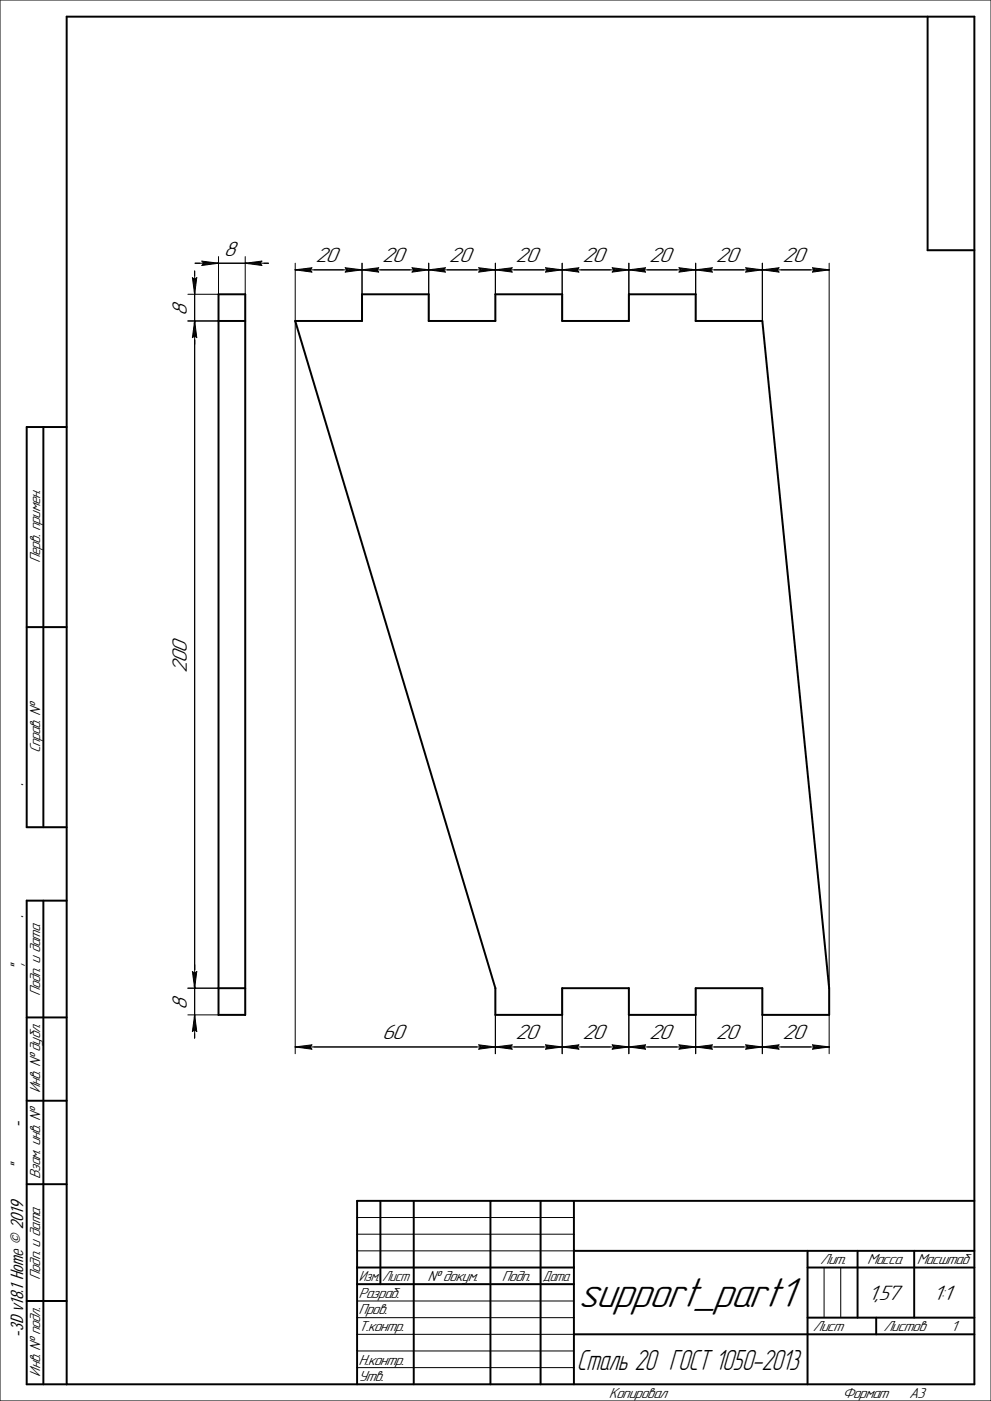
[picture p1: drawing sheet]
<svg xmlns="http://www.w3.org/2000/svg" width="297mm" height="420mm" viewBox="0 0 297 420" stroke-linecap="round" stroke-linejoin="round" font-family="sans-serif">
<path d="M56.3 96.2h9.2" fill="none" stroke="#000" stroke-width=".3"/>
<path d="M57.1 96.3h2.5v5.4h-2.5z" fill="#fff"/>
<path d="M58.3 96.2l.7 5-.7-.4-.6 .4z" fill="none" stroke="#000" stroke-width=".3"/>
<path d="M57.7 96.6h.6v4.6h-.6zM58.3 96.3h.7v4.9h-.7z" fill="#000"/>
<path d="M57.1 290.7h2.5v5.5h-2.5z" fill="#fff"/>
<path d="M58.3 96.2v200M56.3 296.2h9.2M57.7 291.3l.6 .4 .7-.4-.7 4.9z" fill="none" stroke="#000" stroke-width=".3"/>
<path d="M57.7 291.3h.6v4.7h-.6zM58.3 291.3h.7v4.9h-.7z" fill="#000"/>
<path d="M57.1 290.7h2.5v5.5h-2.5z" fill="#fff"/>
<path d="M57.7 291.3l.6 .4 .7-.4-.7 4.9zM58.3 289.2v7" fill="none" stroke="#000" stroke-width=".3"/>
<path d="M57.7 291.3h.6v4.7h-.6zM58.3 291.3h.7v4.9h-.7z" fill="#000"/>
<path d="M57.1 304.3h2.5v5.5h-2.5z" fill="#fff"/>
<path d="M56.3 88.2h9.2M58.3 296.2v15M56.3 304.3h9.2M58.3 304.3l.7 4.9-.7-.5-.6 .5z" fill="none" stroke="#000" stroke-width=".3"/>
<path d="M57.7 304.6h.6v4.6h-.6zM58.3 304.3h.7v4.9h-.7z" fill="#000"/>
<path d="M57.1 82.7h2.5v5.5h-2.5z" fill="#fff"/>
<path d="M57.7 83.2l.6 .5 .7-.5-.7 5zM58.3 81.2v7" fill="none" stroke="#000" stroke-width=".3"/>
<path d="M57.7 83.3h.6v4.6h-.6zM58.3 83.3h.7v4.9h-.7z" fill="#000"/>
<path d="M57.1 96.3h2.5v5.4h-2.5z" fill="#fff"/>
<path d="M65.5 76.9v11.3M56.3 96.2h9.2M58.3 96.2l.7 5-.7-.4-.6 .4zM58.3 88.2v15.1" fill="none" stroke="#000" stroke-width=".3"/>
<path d="M57.7 96.6h.6v4.6h-.6zM58.3 96.3h.7v4.9h-.7z" fill="#000"/>
<path d="M60 77.7h5.5v2.4h-5.5z" fill="#fff"/>
<path d="M58.5 78.9h7M60.5 78.3l5 .6-5 .7 .5-.7z" fill="none" stroke="#000" stroke-width=".3"/>
<path d="M60.5 78.3h4.7v.6h-4.7zM60.5 78.9h5v.7h-5z" fill="#000"/>
<path d="M73.5 77.7h5.5v2.4h-5.5z" fill="#fff"/>
<path d="M65.5 78.9h15M73.5 78.9l5-.6-.5 .6 .5 .7zM73.5 76.9v11.3" fill="none" stroke="#000" stroke-width=".3"/>
<path d="M73.5 78.9h5v.7h-5zM73.8 78.3h4.7v.6h-4.7z" fill="#000"/>
<path d="M65.5 88.2h8v216.1h-8zM65.5 96.2h8M65.5 296.2h8" fill="none" stroke="#000" stroke-width=".59"/>
<path d="M57.1 96.3h2.5v5.4h-2.5z" fill="#fff"/>
<path d="M58.3 96.2l.7 5-.7-.4-.6 .4z" fill="none" stroke="#000" stroke-width=".3"/>
<path d="M57.7 96.6h.6v4.6h-.6zM58.3 96.3h.7v4.9h-.7z" fill="#000"/>
<path d="M57.1 290.7h2.5v5.5h-2.5z" fill="#fff"/>
<path d="M58.3 96.2v200M57.7 291.3l.6 .4 .7-.4-.7 4.9z" fill="none" stroke="#000" stroke-width=".3"/>
<path d="M57.7 291.3h.6v4.7h-.6zM58.3 291.3h.7v4.9h-.7z" fill="#000"/>
<g fill="#fff">
<path d="M51.3 190.8h6v10.9h-6z"/>
<path d="M57.1 290.7h2.5v5.5h-2.5z"/>
</g>
<path d="M57.7 291.3l.6 .4 .7-.4-.7 4.9zM58.3 289.2v7" fill="none" stroke="#000" stroke-width=".3"/>
<path d="M57.7 291.3h.6v4.7h-.6zM58.3 291.3h.7v4.9h-.7z" fill="#000"/>
<path d="M57.1 304.3h2.5v5.5h-2.5z" fill="#fff"/>
<path d="M58.3 296.2v15M58.3 304.3l.7 4.9-.7-.5-.6 .5z" fill="none" stroke="#000" stroke-width=".3"/>
<path d="M57.7 304.6h.6v4.6h-.6zM58.3 304.3h.7v4.9h-.7z" fill="#000"/>
<g fill="#fff">
<path d="M51.3 297.8h6v4.9h-6z"/>
<path d="M57.1 82.7h2.5v5.5h-2.5z"/>
</g>
<path d="M57.7 83.2l.6 .5 .7-.5-.7 5zM58.3 81.2v7" fill="none" stroke="#000" stroke-width=".3"/>
<path d="M57.7 83.3h.6v4.6h-.6zM58.3 83.3h.7v4.9h-.7z" fill="#000"/>
<path d="M57.1 96.3h2.5v5.4h-2.5z" fill="#fff"/>
<path d="M58.3 96.2l.7 5-.7-.4-.6 .4zM58.3 88.2v15.1" fill="none" stroke="#000" stroke-width=".3"/>
<path d="M57.7 96.6h.6v4.6h-.6zM58.3 96.3h.7v4.9h-.7z" fill="#000"/>
<g fill="#fff">
<path d="M51.3 89.8h6v4.9h-6z"/>
<path d="M60 77.7h5.5v2.4h-5.5z"/>
</g>
<path d="M58.5 78.9h7M60.5 78.3l5 .6-5 .7 .5-.7z" fill="none" stroke="#000" stroke-width=".3"/>
<path d="M60.5 78.3h4.7v.6h-4.7zM60.5 78.9h5v.7h-5z" fill="#000"/>
<path d="M73.5 77.7h5.5v2.4h-5.5z" fill="#fff"/>
<path d="M65.5 78.9h15M73.5 78.9l5-.6-.5 .6 .5 .7z" fill="none" stroke="#000" stroke-width=".3"/>
<path d="M73.5 78.9h5v.7h-5zM73.8 78.3h4.7v.6h-4.7z" fill="#000"/>
<path d="M67.1 71.9h4.8v6h-4.8z" fill="#fff"/>
<path d="M168.5 304.3v11.6" fill="none" stroke="#000" stroke-width=".3"/>
<path d="M163 312.7h5.5v2.4h-5.5z" fill="#fff"/>
<path d="M163.5 313.2l5 .7-5 .6 .5-.6z" fill="none" stroke="#000" stroke-width=".3"/>
<path d="M163.5 313.9h5v.6h-5zM163.5 313.3h4.7v.6h-4.7z" fill="#000"/>
<path d="M148.5 312.7h5.5v2.4h-5.5z" fill="#fff"/>
<path d="M188.5 296.2v19.7M148.5 313.9l5-.7-.5 .7 .5 .6zM148.5 313.9h20M148.5 304.3v11.6" fill="none" stroke="#000" stroke-width=".3"/>
<path d="M148.5 313.9h5v.6h-5zM148.8 313.3h4.7v.6h-4.7z" fill="#000"/>
<path d="M183 312.7h5.5v2.4h-5.5z" fill="#fff"/>
<path d="M183.5 313.2l5 .7-5 .6 .5-.6z" fill="none" stroke="#000" stroke-width=".3"/>
<path d="M183.5 313.9h5v.6h-5zM183.5 313.3h4.7v.6h-4.7z" fill="#000"/>
<path d="M168.5 312.7h5.5v2.4h-5.5z" fill="#fff"/>
<path d="M168.5 296.2v19.7M168.5 313.9l5-.7-.5 .7 .5 .6zM168.5 313.9h20M208.5 304.3v11.6" fill="none" stroke="#000" stroke-width=".3"/>
<path d="M168.5 313.9h5v.6h-5zM168.8 313.3h4.7v.6h-4.7z" fill="#000"/>
<path d="M203 312.7h5.5v2.4h-5.5z" fill="#fff"/>
<path d="M203.5 313.2l5 .7-5 .6 .5-.6z" fill="none" stroke="#000" stroke-width=".3"/>
<path d="M203.5 313.9h5v.6h-5zM203.5 313.3h4.7v.6h-4.7z" fill="#000"/>
<path d="M188.5 312.7h5.5v2.4h-5.5z" fill="#fff"/>
<path d="M228.5 296.2v19.7M188.5 313.9l5-.7-.5 .7 .5 .6zM188.5 313.9h20M188.5 304.3v11.6" fill="none" stroke="#000" stroke-width=".3"/>
<path d="M188.5 313.9h5v.6h-5zM188.8 313.3h4.7v.6h-4.7z" fill="#000"/>
<path d="M223 312.7h5.5v2.4h-5.5z" fill="#fff"/>
<path d="M223.5 313.2l5 .7-5 .6 .5-.6z" fill="none" stroke="#000" stroke-width=".3"/>
<path d="M223.5 313.9h5v.6h-5zM223.5 313.3h4.7v.6h-4.7z" fill="#000"/>
<path d="M208.5 312.7h5.5v2.4h-5.5z" fill="#fff"/>
<path d="M208.5 296.2v19.7M208.5 313.9l5-.7-.5 .7 .5 .6zM208.5 313.9h20M248.5 304.3v11.6" fill="none" stroke="#000" stroke-width=".3"/>
<path d="M208.5 313.9h5v.6h-5zM208.8 313.3h4.7v.6h-4.7z" fill="#000"/>
<path d="M243 312.7h5.5v2.4h-5.5z" fill="#fff"/>
<path d="M243.5 313.2l5 .7-5 .6 .5-.6z" fill="none" stroke="#000" stroke-width=".3"/>
<path d="M243.5 313.9h5v.6h-5zM243.5 313.3h4.7v.6h-4.7z" fill="#000"/>
<path d="M228.5 312.7h5.5v2.4h-5.5z" fill="#fff"/>
<path d="M88.5 78.9v17.3M228.5 313.9l5-.7-.5 .7 .5 .6zM228.5 313.9h20M228.5 304.3v11.6" fill="none" stroke="#000" stroke-width=".3"/>
<path d="M228.5 313.9h5v.6h-5zM228.8 313.3h4.7v.6h-4.7z" fill="#000"/>
<path d="M88.5 79.7h5.5v2.4h-5.5z" fill="#fff"/>
<path d="M88.5 80.9l5-.6-.5 .6 .5 .7z" fill="none" stroke="#000" stroke-width=".3"/>
<path d="M88.5 80.9h5v.7h-5zM88.8 80.3h4.7v.6h-4.7z" fill="#000"/>
<path d="M103 79.7h5.5v2.4h-5.5z" fill="#fff"/>
<path d="M108.5 78.9v17.3M88.5 80.9h20M103.5 80.3l5 .6-5 .7 .5-.7z" fill="none" stroke="#000" stroke-width=".3"/>
<path d="M103.5 80.9h5v.7h-5zM103.5 80.3h4.7v.6h-4.7z" fill="#000"/>
<path d="M108.5 79.7h5.5v2.4h-5.5z" fill="#fff"/>
<path d="M108.5 80.9l5-.6-.5 .6 .5 .7z" fill="none" stroke="#000" stroke-width=".3"/>
<path d="M108.5 80.9h5v.7h-5zM108.8 80.3h4.7v.6h-4.7z" fill="#000"/>
<path d="M123 79.7h5.5v2.4h-5.5z" fill="#fff"/>
<path d="M128.5 78.9v17.3M108.5 80.9h20M123.5 80.3l5 .6-5 .7 .5-.7z" fill="none" stroke="#000" stroke-width=".3"/>
<path d="M123.5 80.9h5v.7h-5zM123.5 80.3h4.7v.6h-4.7z" fill="#000"/>
<path d="M128.5 79.7h5.5v2.4h-5.5z" fill="#fff"/>
<path d="M128.5 80.9l5-.6-.5 .6 .5 .7z" fill="none" stroke="#000" stroke-width=".3"/>
<path d="M128.5 80.9h5v.7h-5zM128.8 80.3h4.7v.6h-4.7z" fill="#000"/>
<path d="M143 79.7h5.5v2.4h-5.5z" fill="#fff"/>
<path d="M148.5 78.9v17.3M128.5 80.9h20M143.5 80.3l5 .6-5 .7 .5-.7z" fill="none" stroke="#000" stroke-width=".3"/>
<path d="M143.5 80.9h5v.7h-5zM143.5 80.3h4.7v.6h-4.7z" fill="#000"/>
<path d="M148.5 79.7h5.5v2.4h-5.5z" fill="#fff"/>
<path d="M148.5 80.9l5-.6-.5 .6 .5 .7z" fill="none" stroke="#000" stroke-width=".3"/>
<path d="M148.5 80.9h5v.7h-5zM148.8 80.3h4.7v.6h-4.7z" fill="#000"/>
<path d="M163 79.7h5.5v2.4h-5.5z" fill="#fff"/>
<path d="M168.5 78.9v17.3M148.5 80.9h20M163.5 80.3l5 .6-5 .7 .5-.7z" fill="none" stroke="#000" stroke-width=".3"/>
<path d="M163.5 80.9h5v.7h-5zM163.5 80.3h4.7v.6h-4.7z" fill="#000"/>
<path d="M168.5 79.7h5.5v2.4h-5.5z" fill="#fff"/>
<path d="M168.5 80.9l5-.6-.5 .6 .5 .7z" fill="none" stroke="#000" stroke-width=".3"/>
<path d="M168.5 80.9h5v.7h-5zM168.8 80.3h4.7v.6h-4.7z" fill="#000"/>
<path d="M183 79.7h5.5v2.4h-5.5z" fill="#fff"/>
<path d="M188.5 78.9v17.3M168.5 80.9h20M183.5 80.3l5 .6-5 .7 .5-.7z" fill="none" stroke="#000" stroke-width=".3"/>
<path d="M183.5 80.9h5v.7h-5zM183.5 80.3h4.7v.6h-4.7z" fill="#000"/>
<path d="M188.5 79.7h5.5v2.4h-5.5z" fill="#fff"/>
<path d="M188.5 80.9l5-.6-.5 .6 .5 .7z" fill="none" stroke="#000" stroke-width=".3"/>
<path d="M188.5 80.9h5v.7h-5zM188.8 80.3h4.7v.6h-4.7z" fill="#000"/>
<path d="M203 79.7h5.5v2.4h-5.5z" fill="#fff"/>
<path d="M208.5 78.9v17.3M188.5 80.9h20M203.5 80.3l5 .6-5 .7 .5-.7z" fill="none" stroke="#000" stroke-width=".3"/>
<path d="M203.5 80.9h5v.7h-5zM203.5 80.3h4.7v.6h-4.7z" fill="#000"/>
<path d="M208.5 79.7h5.5v2.4h-5.5z" fill="#fff"/>
<path d="M208.5 80.9l5-.6-.5 .6 .5 .7z" fill="none" stroke="#000" stroke-width=".3"/>
<path d="M208.5 80.9h5v.7h-5zM208.8 80.3h4.7v.6h-4.7z" fill="#000"/>
<path d="M223 79.7h5.5v2.4h-5.5z" fill="#fff"/>
<path d="M228.5 78.9v17.3M248.5 78.9v217.3M208.5 80.9h20M223.5 80.3l5 .6-5 .7 .5-.7z" fill="none" stroke="#000" stroke-width=".3"/>
<path d="M223.5 80.9h5v.7h-5zM223.5 80.3h4.7v.6h-4.7z" fill="#000"/>
<path d="M243 79.7h5.5v2.4h-5.5z" fill="#fff"/>
<path d="M243.5 80.3l5 .6-5 .7 .5-.7z" fill="none" stroke="#000" stroke-width=".3"/>
<path d="M243.5 80.9h5v.7h-5zM243.5 80.3h4.7v.6h-4.7z" fill="#000"/>
<path d="M228.5 79.7h5.5v2.4h-5.5z" fill="#fff"/>
<path d="M228.5 78.9v17.3M88.5 96.2v219.7M228.5 80.9l5-.6-.5 .6 .5 .7zM228.5 80.9h20" fill="none" stroke="#000" stroke-width=".3"/>
<path d="M228.5 80.9h5v.7h-5zM228.8 80.3h4.7v.6h-4.7z" fill="#000"/>
<path d="M88.5 312.7h5.5v2.4h-5.5z" fill="#fff"/>
<path d="M88.5 313.9l5-.7-.5 .7 .5 .6z" fill="none" stroke="#000" stroke-width=".3"/>
<path d="M88.5 313.9h5v.6h-5zM88.8 313.3h4.7v.6h-4.7z" fill="#000"/>
<path d="M143 312.7h5.5v2.4h-5.5z" fill="#fff"/>
<path d="M148.5 296.2v19.7M88.5 313.9h60M143.5 313.2l5 .7-5 .6 .5-.6z" fill="none" stroke="#000" stroke-width=".3"/>
<path d="M143.5 313.9h5v.6h-5zM143.5 313.3h4.7v.6h-4.7z" fill="#000"/>
<path d="M88.5 96.2h20v-8h20v8h20v-8h20v8h20v-8h20v8h20l20 200v8.1h-20v-8.1h-20v8.1h-20v-8.1h-20v8.1h-20v-8.1z" fill="none" stroke="#000" stroke-width=".59"/>
<path d="M163 312.7h5.5v2.4h-5.5z" fill="#fff"/>
<path d="M163.5 313.2l5 .7-5 .6 .5-.6z" fill="none" stroke="#000" stroke-width=".3"/>
<path d="M163.5 313.9h5v.6h-5zM163.5 313.3h4.7v.6h-4.7z" fill="#000"/>
<path d="M148.5 312.7h5.5v2.4h-5.5z" fill="#fff"/>
<path d="M148.5 313.9l5-.7-.5 .7 .5 .6zM148.5 313.9h20" fill="none" stroke="#000" stroke-width=".3"/>
<path d="M148.5 313.9h5v.6h-5zM148.8 313.3h4.7v.6h-4.7z" fill="#000"/>
<g fill="#fff">
<path d="M154.5 306.8h7.9v6.1h-7.9z"/>
<path d="M183 312.7h5.5v2.4h-5.5z"/>
</g>
<path d="M183.5 313.2l5 .7-5 .6 .5-.6z" fill="none" stroke="#000" stroke-width=".3"/>
<path d="M183.5 313.9h5v.6h-5zM183.5 313.3h4.7v.6h-4.7z" fill="#000"/>
<path d="M168.5 312.7h5.5v2.4h-5.5z" fill="#fff"/>
<path d="M168.5 313.9l5-.7-.5 .7 .5 .6zM168.5 313.9h20" fill="none" stroke="#000" stroke-width=".3"/>
<path d="M168.5 313.9h5v.6h-5zM168.8 313.3h4.7v.6h-4.7z" fill="#000"/>
<g fill="#fff">
<path d="M174.5 306.8h7.9v6.1h-7.9z"/>
<path d="M203 312.7h5.5v2.4h-5.5z"/>
</g>
<path d="M203.5 313.2l5 .7-5 .6 .5-.6z" fill="none" stroke="#000" stroke-width=".3"/>
<path d="M203.5 313.9h5v.6h-5zM203.5 313.3h4.7v.6h-4.7z" fill="#000"/>
<path d="M188.5 312.7h5.5v2.4h-5.5z" fill="#fff"/>
<path d="M188.5 313.9l5-.7-.5 .7 .5 .6zM188.5 313.9h20" fill="none" stroke="#000" stroke-width=".3"/>
<path d="M188.5 313.9h5v.6h-5zM188.8 313.3h4.7v.6h-4.7z" fill="#000"/>
<g fill="#fff">
<path d="M194.5 306.8h7.9v6.1h-7.9z"/>
<path d="M223 312.7h5.5v2.4h-5.5z"/>
</g>
<path d="M223.5 313.2l5 .7-5 .6 .5-.6z" fill="none" stroke="#000" stroke-width=".3"/>
<path d="M223.5 313.9h5v.6h-5zM223.5 313.3h4.7v.6h-4.7z" fill="#000"/>
<path d="M208.5 312.7h5.5v2.4h-5.5z" fill="#fff"/>
<path d="M208.5 313.9l5-.7-.5 .7 .5 .6zM208.5 313.9h20" fill="none" stroke="#000" stroke-width=".3"/>
<path d="M208.5 313.9h5v.6h-5zM208.8 313.3h4.7v.6h-4.7z" fill="#000"/>
<g fill="#fff">
<path d="M214.5 306.8h7.9v6.1h-7.9z"/>
<path d="M243 312.7h5.5v2.4h-5.5z"/>
</g>
<path d="M243.5 313.2l5 .7-5 .6 .5-.6z" fill="none" stroke="#000" stroke-width=".3"/>
<path d="M243.5 313.9h5v.6h-5zM243.5 313.3h4.7v.6h-4.7z" fill="#000"/>
<path d="M228.5 312.7h5.5v2.4h-5.5z" fill="#fff"/>
<path d="M228.5 313.9l5-.7-.5 .7 .5 .6zM228.5 313.9h20" fill="none" stroke="#000" stroke-width=".3"/>
<path d="M228.5 313.9h5v.6h-5zM228.8 313.3h4.7v.6h-4.7z" fill="#000"/>
<g fill="#fff">
<path d="M234.5 306.8h7.9v6.1h-7.9z"/>
<path d="M88.5 79.7h5.5v2.4h-5.5z"/>
</g>
<path d="M88.5 80.9l5-.6-.5 .6 .5 .7z" fill="none" stroke="#000" stroke-width=".3"/>
<path d="M88.5 80.9h5v.7h-5zM88.8 80.3h4.7v.6h-4.7z" fill="#000"/>
<path d="M103 79.7h5.5v2.4h-5.5z" fill="#fff"/>
<path d="M88.5 80.9h20M103.5 80.3l5 .6-5 .7 .5-.7z" fill="none" stroke="#000" stroke-width=".3"/>
<path d="M103.5 80.9h5v.7h-5zM103.5 80.3h4.7v.6h-4.7z" fill="#000"/>
<g fill="#fff">
<path d="M94.5 73.9h7.9v6h-7.9z"/>
<path d="M108.5 79.7h5.5v2.4h-5.5z"/>
</g>
<path d="M108.5 80.9l5-.6-.5 .6 .5 .7z" fill="none" stroke="#000" stroke-width=".3"/>
<path d="M108.5 80.9h5v.7h-5zM108.8 80.3h4.7v.6h-4.7z" fill="#000"/>
<path d="M123 79.7h5.5v2.4h-5.5z" fill="#fff"/>
<path d="M108.5 80.9h20M123.5 80.3l5 .6-5 .7 .5-.7z" fill="none" stroke="#000" stroke-width=".3"/>
<path d="M123.5 80.9h5v.7h-5zM123.5 80.3h4.7v.6h-4.7z" fill="#000"/>
<g fill="#fff">
<path d="M114.5 73.9h7.9v6h-7.9z"/>
<path d="M128.5 79.7h5.5v2.4h-5.5z"/>
</g>
<path d="M128.5 80.9l5-.6-.5 .6 .5 .7z" fill="none" stroke="#000" stroke-width=".3"/>
<path d="M128.5 80.9h5v.7h-5zM128.8 80.3h4.7v.6h-4.7z" fill="#000"/>
<path d="M143 79.7h5.5v2.4h-5.5z" fill="#fff"/>
<path d="M128.5 80.9h20M143.5 80.3l5 .6-5 .7 .5-.7z" fill="none" stroke="#000" stroke-width=".3"/>
<path d="M143.5 80.9h5v.7h-5zM143.5 80.3h4.7v.6h-4.7z" fill="#000"/>
<g fill="#fff">
<path d="M134.5 73.9h8v6h-8z"/>
<path d="M148.5 79.7h5.5v2.4h-5.5z"/>
</g>
<path d="M148.5 80.9l5-.6-.5 .6 .5 .7z" fill="none" stroke="#000" stroke-width=".3"/>
<path d="M148.5 80.9h5v.7h-5zM148.8 80.3h4.7v.6h-4.7z" fill="#000"/>
<path d="M163 79.7h5.5v2.4h-5.5z" fill="#fff"/>
<path d="M148.5 80.9h20M163.5 80.3l5 .6-5 .7 .5-.7z" fill="none" stroke="#000" stroke-width=".3"/>
<path d="M163.5 80.9h5v.7h-5zM163.5 80.3h4.7v.6h-4.7z" fill="#000"/>
<g fill="#fff">
<path d="M154.5 73.9h7.9v6h-7.9z"/>
<path d="M168.5 79.7h5.5v2.4h-5.5z"/>
</g>
<path d="M168.5 80.9l5-.6-.5 .6 .5 .7z" fill="none" stroke="#000" stroke-width=".3"/>
<path d="M168.5 80.9h5v.7h-5zM168.8 80.3h4.7v.6h-4.7z" fill="#000"/>
<path d="M183 79.7h5.5v2.4h-5.5z" fill="#fff"/>
<path d="M168.5 80.9h20M183.5 80.3l5 .6-5 .7 .5-.7z" fill="none" stroke="#000" stroke-width=".3"/>
<path d="M183.5 80.9h5v.7h-5zM183.5 80.3h4.7v.6h-4.7z" fill="#000"/>
<g fill="#fff">
<path d="M174.5 73.9h7.9v6h-7.9z"/>
<path d="M188.5 79.7h5.5v2.4h-5.5z"/>
</g>
<path d="M188.5 80.9l5-.6-.5 .6 .5 .7z" fill="none" stroke="#000" stroke-width=".3"/>
<path d="M188.5 80.9h5v.7h-5zM188.8 80.3h4.7v.6h-4.7z" fill="#000"/>
<path d="M203 79.7h5.5v2.4h-5.5z" fill="#fff"/>
<path d="M188.5 80.9h20M203.5 80.3l5 .6-5 .7 .5-.7z" fill="none" stroke="#000" stroke-width=".3"/>
<path d="M203.5 80.9h5v.7h-5zM203.5 80.3h4.7v.6h-4.7z" fill="#000"/>
<g fill="#fff">
<path d="M194.5 73.9h7.9v6h-7.9z"/>
<path d="M208.5 79.7h5.5v2.4h-5.5z"/>
</g>
<path d="M208.5 80.9l5-.6-.5 .6 .5 .7z" fill="none" stroke="#000" stroke-width=".3"/>
<path d="M208.5 80.9h5v.7h-5zM208.8 80.3h4.7v.6h-4.7z" fill="#000"/>
<path d="M223 79.7h5.5v2.4h-5.5z" fill="#fff"/>
<path d="M208.5 80.9h20M223.5 80.3l5 .6-5 .7 .5-.7z" fill="none" stroke="#000" stroke-width=".3"/>
<path d="M223.5 80.9h5v.7h-5zM223.5 80.3h4.7v.6h-4.7z" fill="#000"/>
<g fill="#fff">
<path d="M214.5 73.9h7.9v6h-7.9z"/>
<path d="M243 79.7h5.5v2.4h-5.5z"/>
</g>
<path d="M243.5 80.3l5 .6-5 .7 .5-.7z" fill="none" stroke="#000" stroke-width=".3"/>
<path d="M243.5 80.9h5v.7h-5zM243.5 80.3h4.7v.6h-4.7z" fill="#000"/>
<path d="M228.5 79.7h5.5v2.4h-5.5z" fill="#fff"/>
<path d="M228.5 80.9l5-.6-.5 .6 .5 .7zM228.5 80.9h20" fill="none" stroke="#000" stroke-width=".3"/>
<path d="M228.5 80.9h5v.7h-5zM228.8 80.3h4.7v.6h-4.7z" fill="#000"/>
<g fill="#fff">
<path d="M234.5 73.9h7.9v6h-7.9z"/>
<path d="M88.5 312.7h5.5v2.4h-5.5z"/>
</g>
<path d="M88.5 313.9l5-.7-.5 .7 .5 .6z" fill="none" stroke="#000" stroke-width=".3"/>
<path d="M88.5 313.9h5v.6h-5zM88.8 313.3h4.7v.6h-4.7z" fill="#000"/>
<path d="M143 312.7h5.5v2.4h-5.5z" fill="#fff"/>
<path d="M88.5 313.9h60M143.5 313.2l5 .7-5 .6 .5-.6z" fill="none" stroke="#000" stroke-width=".3"/>
<path d="M143.5 313.9h5v.6h-5zM143.5 313.3h4.7v.6h-4.7z" fill="#000"/>
<path d="M114.5 306.8h7.9v6.1h-7.9z" fill="#fff"/>
<path d="M0 0h297v420h-297zM107 370h65M107 375h65M107 365h65M247 380v15M252 380v15M107 390h65M107 395h65M107 400h65M107 405h65M107 410h65" fill="none" stroke="#000" stroke-width=".3"/>
<g fill="none" stroke="#000" stroke-width=".59">
<path d="M278 5v70h14M13 128v120M20 128h-12v120h12M8 188h12M13 270v145M20 270h-12v145h284v-410h-272v410M8 305h12M8 330h12M8 355h12M107 380h65M114 360v25M124 360v55"/>
<path d="M147 360v55M162 360v55M172 360v55M172 375h120M242 375v40M242 380h50M257 375v20M274 375v20M292 360h-185v55M8 390h12M107 385h65M242 395h50"/>
<path d="M262.6 395v5M172 400h120"/>
</g>
<text font-size="13.4" x="173.3" y="391.9">support_part1</text>
<text font-size="9.1" x="172.8" y="410.6">Сталь 20 ГОСТ 1050-2013</text>
<g font-size="6.7">
<text x="67.1" y="76.6">8</text>
<text x="94.5" y="78.6">20</text>
<text x="114.5" y="78.6">20</text>
<text x="134.5" y="78.6">20</text>
<text x="154.5" y="78.6">20</text>
<text x="174.5" y="78.6">20</text>
<text x="194.5" y="78.6">20</text>
<text x="214.6" y="78.6">20</text>
<text x="234.5" y="78.6">20</text>
<text x="56" y="94.7" transform="rotate(-90 56 94.7)">8</text>
<text x="56" y="201.7" transform="rotate(-90 56 201.7)">200</text>
<text x="56" y="302.7" transform="rotate(-90 56 302.7)">8</text>
<text x="114.5" y="311.6">60</text>
<text x="154.5" y="311.6">20</text>
<text x="174.5" y="311.6">20</text>
<text x="194.5" y="311.6">20</text>
<text x="214.5" y="311.6">20</text>
<text x="234.5" y="311.6">20</text>
<text x="260.2" y="389.7">1,57</text>
<text x="279.6" y="389.7">1:1</text>
</g>
<text font-size="5.5" x="7" y="415" transform="rotate(-90 7 415)">КОМПАС-3D v18.1 Home © 2019 ООО &quot;АСКОН-Системы проектирования&quot;, Россия. Все права защищены.</text>
<g font-size="4.7">
<text x="12.1" y="168.8" transform="rotate(-90 12.1 168.8)">Перв. примен.</text>
<text x="12.1" y="225.8" transform="rotate(-90 12.1 225.8)">Справ. №</text>
<text x="12.1" y="298.7" transform="rotate(-90 12.1 298.7)">Подп. и дата</text>
<text x="12.1" y="327.7" transform="rotate(-90 12.1 327.7)">Инв. № дубл.</text>
<text x="12.1" y="353.4" transform="rotate(-90 12.1 353.4)">Взам. инв. №</text>
<text x="12.1" y="383.7" transform="rotate(-90 12.1 383.7)">Подп. и дата</text>
<text x="245.8" y="379.1">Лит.</text>
<text x="259.9" y="379.1">Масса</text>
<text x="274.8" y="379.1">Масштаб</text>
<text x="107.5" y="389">Разраб.</text>
<text x="107.6" y="384">Изм.</text>
<text x="114.6" y="384">Лист</text>
<text x="128.1" y="384">№ докум.</text>
<text x="150.4" y="384">Подп.</text>
<text x="162.6" y="384">Дата</text>
<text x="107.5" y="394">Пров.</text>
<text x="107.5" y="399">Т.контр.</text>
<text x="243.6" y="399">Лист</text>
<text x="264.8" y="399">Листов</text>
<text x="284.9" y="399">1</text>
<text x="12.1" y="412.7" transform="rotate(-90 12.1 412.7)">Инв. № подл.</text>
<text x="107.5" y="409.1">Н.контр.</text>
<text x="107.5" y="414.1">Утв.</text>
<text x="182.5" y="419.1">Копировал</text>
<text x="252.5" y="419.1">Формат</text>
<text x="272.5" y="419.1">A3</text>
</g>
</svg>
